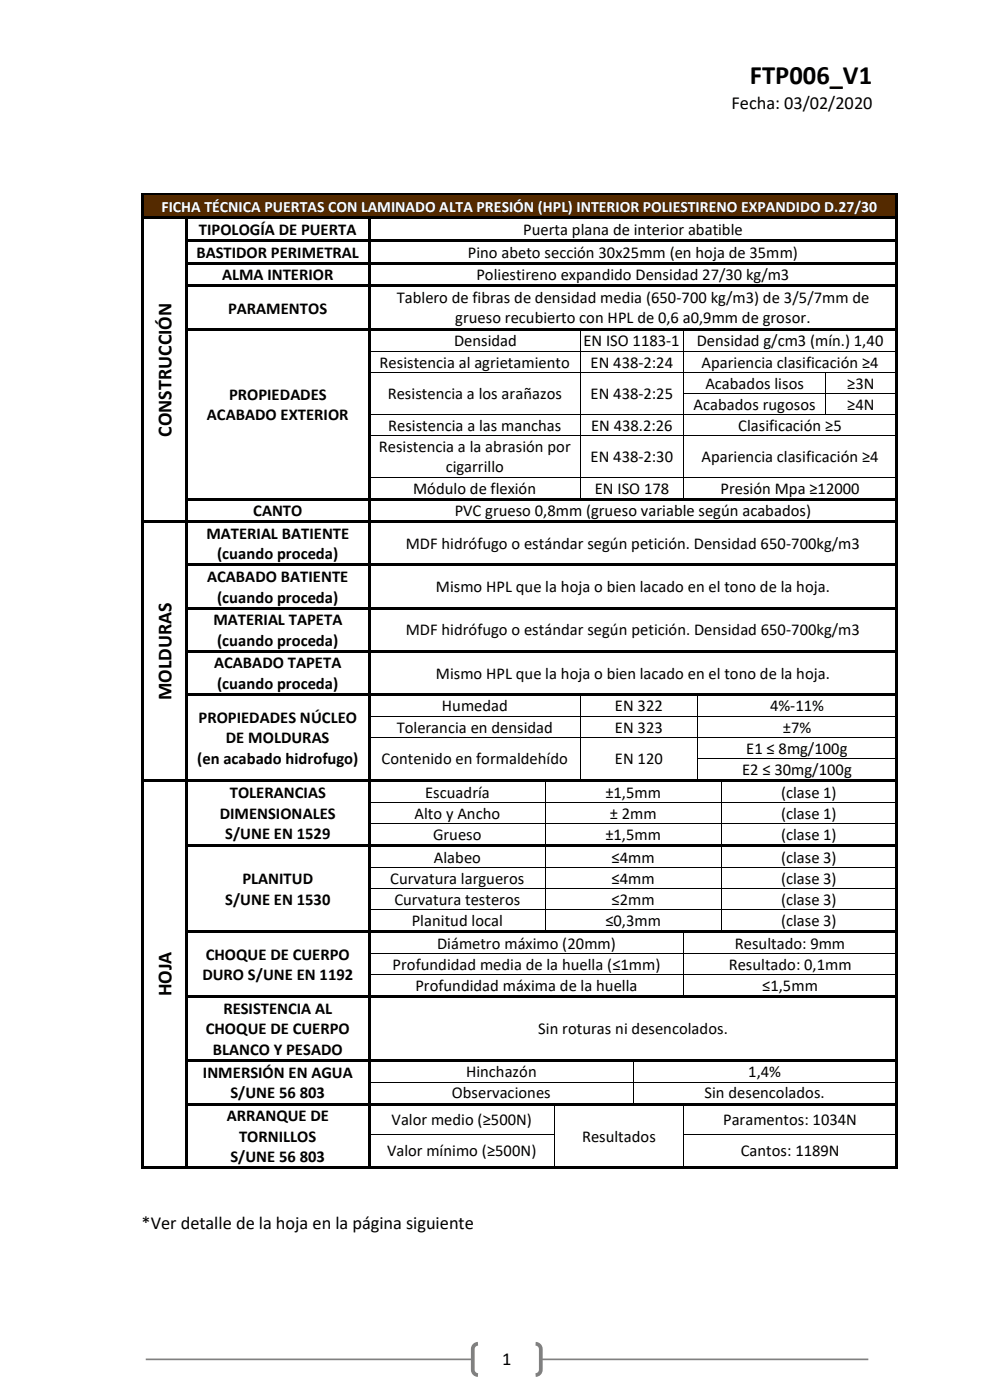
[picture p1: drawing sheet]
<svg xmlns="http://www.w3.org/2000/svg" width="210mm" height="297mm" viewBox="0 0 210 297" stroke-linecap="round" stroke-linejoin="round" font-family="sans-serif">
<path d="M30.9 288.4h153.3" fill="none" stroke="#808080" stroke-width=".35"/>
<path d="M100.7 285.3l.7-.2h12.2a1.1 1.1 0 0 1 1.1 1.1v4.4a1.1 1.1 0 0 1-1.1 1.1h-12.2a1.1 1.1 0 0 1-1.1-1.1v-4.4l.1-.4z" fill-rule="evenodd" fill="#fff"/>
<path d="M101.4 285.1a1.1 1.1 0 0 0-1.1 1.1v4.4a1.1 1.1 0 0 0 1.1 1.1M113.6 285.1a1.1 1.1 0 0 1 1.1 1.1v4.4a1.1 1.1 0 0 1-1.1 1.1" fill="none" stroke="#808080" stroke-width=".79" stroke-linecap="butt"/>
<g fill="#542a00">
<path d="M30.5 41.5h159.5v4.4h-159.5z" fill-rule="evenodd"/>
<path d="M32.2 41.7h156.1v4.1h-156.1z" fill-rule="evenodd"/>
</g>
<g fill="#000">
<path d="M30 41h.5v.5h-.5z" fill-rule="evenodd"/>
<path d="M30 41h.5v.5h-.5z" fill-rule="evenodd"/>
<path d="M30 41.5h.5v4.4h-.5z" fill-rule="evenodd"/>
<path d="M30 45.9h.5v.6h-.5z" fill-rule="evenodd"/>
<path d="M30 46.5h.5v4.3h-.5z" fill-rule="evenodd"/>
<path d="M30 50.8h.5v.5h-.5z" fill-rule="evenodd"/>
<path d="M30 51.3h.5v4.3h-.5z" fill-rule="evenodd"/>
<path d="M30 55.6h.5v.5h-.5z" fill-rule="evenodd"/>
<path d="M30.5 41h159.5v.5h-159.5z" fill-rule="evenodd"/>
<path d="M30.5 45.9h8.8v.5h-8.8z" fill-rule="evenodd"/>
<path d="M39.3 46.4l.5 .1z" fill-rule="evenodd"/>
<path d="M39.3 45.9h.5v.5h-.5z" fill-rule="evenodd"/>
<path d="M39.3 46.5h.5v4.3h-.5z" fill-rule="evenodd"/>
<path d="M39.3 50.8h.5v.5h-.5z" fill-rule="evenodd"/>
<path d="M39.3 51.3h.5v4.3h-.5z" fill-rule="evenodd"/>
<path d="M39.3 55.6h.5v.5h-.5z" fill-rule="evenodd"/>
<path d="M39.8 45.9h38.4v.5h-38.4z" fill-rule="evenodd"/>
<path d="M39.8 50.8h38.4v.5h-38.4z" fill-rule="evenodd"/>
<path d="M39.8 55.6h38.4v.5h-38.4z" fill-rule="evenodd"/>
<path d="M78.2 46.4l.5 .1z" fill-rule="evenodd"/>
<path d="M78.2 45.9h.5v.5h-.5z" fill-rule="evenodd"/>
<path d="M78.2 46.5h.5v4.3h-.5z" fill-rule="evenodd"/>
<path d="M78.2 50.8h.5v.5h-.5z" fill-rule="evenodd"/>
<path d="M78.2 51.3h.5v4.3h-.5z" fill-rule="evenodd"/>
<path d="M78.2 55.6h.5v.5h-.5z" fill-rule="evenodd"/>
<path d="M78.7 45.9h111.3v.5h-111.3z" fill-rule="evenodd"/>
<path d="M78.7 50.8h111.3v.5h-111.3z" fill-rule="evenodd"/>
<path d="M78.7 55.6h111.3v.5h-111.3z" fill-rule="evenodd"/>
<path d="M190 41h.5v.5h-.5z" fill-rule="evenodd"/>
<path d="M190 41h.5v.5h-.5z" fill-rule="evenodd"/>
<path d="M190 41.5h.5v4.4h-.5z" fill-rule="evenodd"/>
<path d="M190 45.9h.5v.6h-.5z" fill-rule="evenodd"/>
<path d="M190 46.5h.5v4.3h-.5z" fill-rule="evenodd"/>
<path d="M190 50.8h.5v.5h-.5z" fill-rule="evenodd"/>
<path d="M190 51.3h.5v4.3h-.5z" fill-rule="evenodd"/>
<path d="M190 55.6h.5v.5h-.5z" fill-rule="evenodd"/>
<path d="M30 56.1h.5v4.3h-.5z" fill-rule="evenodd"/>
<path d="M30 60.4h.5v.6h-.5z" fill-rule="evenodd"/>
<path d="M30 61h.5v8.6h-.5z" fill-rule="evenodd"/>
<path d="M30 69.6h.5v.5h-.5z" fill-rule="evenodd"/>
<path d="M30 70.1h.5v4.3h-.5z" fill-rule="evenodd"/>
<path d="M30 74.4h.5v.2h-.5z" fill-rule="evenodd"/>
<path d="M30 74.6h.5v4.3h-.5z" fill-rule="evenodd"/>
<path d="M30 78.9h.5v.2h-.5z" fill-rule="evenodd"/>
<path d="M39.3 56.1h.5v4.3h-.5z" fill-rule="evenodd"/>
<path d="M39.3 60.4h.5v.6h-.5z" fill-rule="evenodd"/>
<path d="M39.3 61h.5v8.6h-.5z" fill-rule="evenodd"/>
<path d="M39.3 69.6h.5v.5h-.5z" fill-rule="evenodd"/>
<path d="M39.3 70.1h.5v4.3h-.5z" fill-rule="evenodd"/>
<path d="M39.3 74.4h.5v.2h-.5z" fill-rule="evenodd"/>
<path d="M39.3 74.6h.5v4.3h-.5z" fill-rule="evenodd"/>
<path d="M39.3 78.9h.5v.2h-.5z" fill-rule="evenodd"/>
<path d="M39.8 60.4h38.4v.5h-38.4z" fill-rule="evenodd"/>
<path d="M39.8 69.6h38.4v.5h-38.4z" fill-rule="evenodd"/>
<path d="M78.2 56.1h.5v4.3h-.5z" fill-rule="evenodd"/>
<path d="M78.2 60.4h.5v.6h-.5z" fill-rule="evenodd"/>
<path d="M78.2 61h.5v8.6h-.5z" fill-rule="evenodd"/>
<path d="M78.2 69.6h.5v.5h-.5z" fill-rule="evenodd"/>
<path d="M78.2 70.1h.5v4.3h-.5z" fill-rule="evenodd"/>
<path d="M78.2 74.4h.5v.2h-.5z" fill-rule="evenodd"/>
<path d="M78.2 74.6h.5v4.3h-.5z" fill-rule="evenodd"/>
<path d="M78.2 78.9h.5v.2h-.5z" fill-rule="evenodd"/>
<path d="M78.7 60.4h111.3v.5h-111.3z" fill-rule="evenodd"/>
<path d="M78.7 69.6h44.3v.5h-44.3z" fill-rule="evenodd"/>
<path d="M123 70.1h.2z" fill-rule="evenodd"/>
<path d="M123 69.6h.5v.5h-.5z" fill-rule="evenodd"/>
<path d="M123 74.4h.2v.2h-.2z" fill-rule="evenodd"/>
<path d="M123 78.9h.2v.2h-.2z" fill-rule="evenodd"/>
<path d="M123.5 69.6h21.5v.5h-21.5z" fill-rule="evenodd"/>
<path d="M145 70.1h.1z" fill-rule="evenodd"/>
<path d="M145 69.6h.5v.5h-.5z" fill-rule="evenodd"/>
<path d="M145 74.4h.1v.2h-.1z" fill-rule="evenodd"/>
<path d="M145 78.9h.1v.2h-.1z" fill-rule="evenodd"/>
<path d="M145.5 69.6h44.5v.5h-44.5z" fill-rule="evenodd"/>
<path d="M175.1 78.9h.2v.2h-.2z" fill-rule="evenodd"/>
<path d="M190 56.1h.5v4.3h-.5z" fill-rule="evenodd"/>
<path d="M190 60.4h.5v.6h-.5z" fill-rule="evenodd"/>
<path d="M190 61h.5v8.6h-.5z" fill-rule="evenodd"/>
<path d="M190 69.6h.5v.5h-.5z" fill-rule="evenodd"/>
<path d="M190 70.1h.5v4.3h-.5z" fill-rule="evenodd"/>
<path d="M190 74.4h.5v.2h-.5z" fill-rule="evenodd"/>
<path d="M190 74.6h.5v4.3h-.5z" fill-rule="evenodd"/>
<path d="M190 78.9h.5v.2h-.5z" fill-rule="evenodd"/>
<path d="M30 79.1h.5v4.3h-.5z" fill-rule="evenodd"/>
<path d="M30 83.4h.5v.1h-.5z" fill-rule="evenodd"/>
<path d="M30 83.5h.5v4.3h-.5z" fill-rule="evenodd"/>
<path d="M30 87.8h.5v.2h-.5z" fill-rule="evenodd"/>
<path d="M30 88h.5v4.3h-.5z" fill-rule="evenodd"/>
<path d="M30 92.3h.5v.2h-.5z" fill-rule="evenodd"/>
<path d="M39.3 79.1h.5v4.3h-.5z" fill-rule="evenodd"/>
<path d="M39.3 83.4h.5v.1h-.5z" fill-rule="evenodd"/>
<path d="M39.3 83.5h.5v4.3h-.5z" fill-rule="evenodd"/>
<path d="M39.3 87.8h.5v.2h-.5z" fill-rule="evenodd"/>
<path d="M39.3 88h.5v4.3h-.5z" fill-rule="evenodd"/>
<path d="M39.3 92.3h.5v.2h-.5z" fill-rule="evenodd"/>
<path d="M78.2 79.1h.5v4.3h-.5z" fill-rule="evenodd"/>
<path d="M78.2 83.4h.5v.1h-.5z" fill-rule="evenodd"/>
<path d="M78.2 83.5h.5v4.3h-.5z" fill-rule="evenodd"/>
<path d="M78.2 87.8h.5v.2h-.5z" fill-rule="evenodd"/>
<path d="M78.2 88h.5v4.3h-.5z" fill-rule="evenodd"/>
<path d="M78.2 92.3h.5v.2h-.5z" fill-rule="evenodd"/>
<path d="M123 83.4h.2v.1h-.2z" fill-rule="evenodd"/>
<path d="M123 87.8h.2v.2h-.2z" fill-rule="evenodd"/>
<path d="M123 92.3h.2v.2h-.2z" fill-rule="evenodd"/>
<path d="M145 83.4h.1v.1h-.1z" fill-rule="evenodd"/>
<path d="M145 87.8h.1v.2h-.1z" fill-rule="evenodd"/>
<path d="M145 92.3h.1v.2h-.1z" fill-rule="evenodd"/>
<path d="M175.1 83.4h.2v.1h-.2z" fill-rule="evenodd"/>
<path d="M175.1 87.8h.2v.2h-.2z" fill-rule="evenodd"/>
<path d="M190 79.1h.5v4.3h-.5z" fill-rule="evenodd"/>
<path d="M190 83.4h.5v.1h-.5z" fill-rule="evenodd"/>
<path d="M190 83.5h.5v4.3h-.5z" fill-rule="evenodd"/>
<path d="M190 87.8h.5v.2h-.5z" fill-rule="evenodd"/>
<path d="M190 88h.5v4.3h-.5z" fill-rule="evenodd"/>
<path d="M190 92.3h.5v.2h-.5z" fill-rule="evenodd"/>
<path d="M30 92.5h.5v8.7h-.5z" fill-rule="evenodd"/>
<path d="M30 101.2h.5v.1h-.5z" fill-rule="evenodd"/>
<path d="M30 101.3h.5v4.3h-.5z" fill-rule="evenodd"/>
<path d="M30 105.6h.5v.6h-.5z" fill-rule="evenodd"/>
<path d="M30 106.2h.5v4.3h-.5z" fill-rule="evenodd"/>
<path d="M30 110.5h.5v.5h-.5z" fill-rule="evenodd"/>
<path d="M30 111h.5v8.6h-.5z" fill-rule="evenodd"/>
<path d="M30.5 110.5h8.8v.5h-8.8z" fill-rule="evenodd"/>
<path d="M39.3 92.5h.5v8.7h-.5z" fill-rule="evenodd"/>
<path d="M39.3 101.2h.5v.1h-.5z" fill-rule="evenodd"/>
<path d="M39.3 101.3h.5v4.3h-.5z" fill-rule="evenodd"/>
<path d="M39.3 105.6h.5v.6h-.5z" fill-rule="evenodd"/>
<path d="M39.3 106.2h.5v4.3h-.5z" fill-rule="evenodd"/>
<path d="M39.3 110.5h.5v.5h-.5z" fill-rule="evenodd"/>
<path d="M39.3 111h.5v8.6h-.5z" fill-rule="evenodd"/>
<path d="M39.8 105.6h38.4v.5h-38.4z" fill-rule="evenodd"/>
<path d="M39.8 110.5h38.4v.5h-38.4z" fill-rule="evenodd"/>
<path d="M78.2 92.5h.5v8.7h-.5z" fill-rule="evenodd"/>
<path d="M78.2 101.2h.5v.1h-.5z" fill-rule="evenodd"/>
<path d="M78.2 101.3h.5v4.3h-.5z" fill-rule="evenodd"/>
<path d="M78.2 105.6h.5v.6h-.5z" fill-rule="evenodd"/>
<path d="M78.2 106.2h.5v4.3h-.5z" fill-rule="evenodd"/>
<path d="M78.2 110.5h.5v.5h-.5z" fill-rule="evenodd"/>
<path d="M78.2 111h.5v8.6h-.5z" fill-rule="evenodd"/>
<path d="M78.7 105.6h44.3v.5h-44.3z" fill-rule="evenodd"/>
<path d="M78.7 110.5h111.3v.5h-111.3z" fill-rule="evenodd"/>
<path d="M123 101.2h.2v.1h-.2z" fill-rule="evenodd"/>
<path d="M123 105.6h.5v.5h-.5z" fill-rule="evenodd"/>
<path d="M123.5 105.6h21.5v.5h-21.5z" fill-rule="evenodd"/>
<path d="M145 101.2h.1v.1h-.1z" fill-rule="evenodd"/>
<path d="M145 105.6h.5v.5h-.5z" fill-rule="evenodd"/>
<path d="M145.5 105.6h44.5v.5h-44.5z" fill-rule="evenodd"/>
<path d="M190 92.5h.5v8.7h-.5z" fill-rule="evenodd"/>
<path d="M190 101.2h.5v.1h-.5z" fill-rule="evenodd"/>
<path d="M190 101.3h.5v4.3h-.5z" fill-rule="evenodd"/>
<path d="M190 105.6h.5v.6h-.5z" fill-rule="evenodd"/>
<path d="M190 106.2h.5v4.3h-.5z" fill-rule="evenodd"/>
<path d="M190 110.5h.5v.5h-.5z" fill-rule="evenodd"/>
<path d="M190 111h.5v8.6h-.5z" fill-rule="evenodd"/>
<path d="M30 119.6h.5v.6h-.5z" fill-rule="evenodd"/>
<path d="M30 120.2h.5v8.6h-.5z" fill-rule="evenodd"/>
<path d="M30 128.8h.5v.5h-.5z" fill-rule="evenodd"/>
<path d="M30 129.3h.5v8.6h-.5z" fill-rule="evenodd"/>
<path d="M30 137.9h.5v.5h-.5z" fill-rule="evenodd"/>
<path d="M39.3 119.6h.5v.6h-.5z" fill-rule="evenodd"/>
<path d="M39.3 120.2h.5v8.6h-.5z" fill-rule="evenodd"/>
<path d="M39.3 128.8h.5v.5h-.5z" fill-rule="evenodd"/>
<path d="M39.3 129.3h.5v8.6h-.5z" fill-rule="evenodd"/>
<path d="M39.3 137.9h.5v.5h-.5z" fill-rule="evenodd"/>
<path d="M39.8 119.6h38.4v.5h-38.4z" fill-rule="evenodd"/>
<path d="M39.8 128.8h38.4v.5h-38.4z" fill-rule="evenodd"/>
<path d="M39.8 137.9h38.4v.5h-38.4z" fill-rule="evenodd"/>
<path d="M78.2 119.6h.5v.6h-.5z" fill-rule="evenodd"/>
<path d="M78.2 120.2h.5v8.6h-.5z" fill-rule="evenodd"/>
<path d="M78.2 128.8h.5v.5h-.5z" fill-rule="evenodd"/>
<path d="M78.2 129.3h.5v8.6h-.5z" fill-rule="evenodd"/>
<path d="M78.2 137.9h.5v.5h-.5z" fill-rule="evenodd"/>
<path d="M78.7 119.6h111.3v.5h-111.3z" fill-rule="evenodd"/>
<path d="M78.7 128.8h111.3v.5h-111.3z" fill-rule="evenodd"/>
<path d="M78.7 137.9h111.3v.5h-111.3z" fill-rule="evenodd"/>
<path d="M190 119.6h.5v.6h-.5z" fill-rule="evenodd"/>
<path d="M190 120.2h.5v8.6h-.5z" fill-rule="evenodd"/>
<path d="M190 128.8h.5v.5h-.5z" fill-rule="evenodd"/>
<path d="M190 129.3h.5v8.6h-.5z" fill-rule="evenodd"/>
<path d="M190 137.9h.5v.5h-.5z" fill-rule="evenodd"/>
<path d="M30 138.4h.5v8.6h-.5z" fill-rule="evenodd"/>
<path d="M30 147h.5v.6h-.5z" fill-rule="evenodd"/>
<path d="M30 147.6h.5v4.3h-.5z" fill-rule="evenodd"/>
<path d="M30 151.9h.5v.1h-.5z" fill-rule="evenodd"/>
<path d="M30 152h.5v4.4h-.5z" fill-rule="evenodd"/>
<path d="M30 156.4h.5v.1h-.5z" fill-rule="evenodd"/>
<path d="M39.3 138.4h.5v8.6h-.5z" fill-rule="evenodd"/>
<path d="M39.3 147h.5v.6h-.5z" fill-rule="evenodd"/>
<path d="M39.3 147.6h.5v4.3h-.5z" fill-rule="evenodd"/>
<path d="M39.3 151.9h.5v.1h-.5z" fill-rule="evenodd"/>
<path d="M39.3 152h.5v4.4h-.5z" fill-rule="evenodd"/>
<path d="M39.3 156.4h.5v.1h-.5z" fill-rule="evenodd"/>
<path d="M39.8 147h38.4v.5h-38.4z" fill-rule="evenodd"/>
<path d="M78.2 138.4h.5v8.6h-.5z" fill-rule="evenodd"/>
<path d="M78.2 147h.5v.6h-.5z" fill-rule="evenodd"/>
<path d="M78.2 147.6h.5v4.3h-.5z" fill-rule="evenodd"/>
<path d="M78.2 151.9h.5v.1h-.5z" fill-rule="evenodd"/>
<path d="M78.2 152h.5v4.4h-.5z" fill-rule="evenodd"/>
<path d="M78.2 156.4h.5v.1h-.5z" fill-rule="evenodd"/>
<path d="M78.7 147h44.3v.5h-44.3z" fill-rule="evenodd"/>
<path d="M123 147.5l.2 .1z" fill-rule="evenodd"/>
<path d="M123 147h.5v.5h-.5z" fill-rule="evenodd"/>
<path d="M123 151.9h.2v.1h-.2z" fill-rule="evenodd"/>
<path d="M123 156.4h.2v.1h-.2z" fill-rule="evenodd"/>
<path d="M123.5 147h24.4v.5h-24.4z" fill-rule="evenodd"/>
<path d="M147.9 147.5l.2 .1z" fill-rule="evenodd"/>
<path d="M147.9 147h.5v.5h-.5z" fill-rule="evenodd"/>
<path d="M147.9 151.9h.2v.1h-.2z" fill-rule="evenodd"/>
<path d="M147.9 156.4h.2v.1h-.2z" fill-rule="evenodd"/>
<path d="M148.4 147h41.6v.5h-41.6z" fill-rule="evenodd"/>
<path d="M190 138.4h.5v8.6h-.5z" fill-rule="evenodd"/>
<path d="M190 147h.5v.6h-.5z" fill-rule="evenodd"/>
<path d="M190 147.6h.5v4.3h-.5z" fill-rule="evenodd"/>
<path d="M190 151.9h.5v.1h-.5z" fill-rule="evenodd"/>
<path d="M190 152h.5v4.4h-.5z" fill-rule="evenodd"/>
<path d="M190 156.4h.5v.1h-.5z" fill-rule="evenodd"/>
<path d="M30 156.5h.5v4.3h-.5z" fill-rule="evenodd"/>
<path d="M30 160.8h.5v.2h-.5z" fill-rule="evenodd"/>
<path d="M30 161h.5v4.3h-.5z" fill-rule="evenodd"/>
<path d="M30 165.3h.5v.6h-.5z" fill-rule="evenodd"/>
<path d="M30 165.9h.5v4.3h-.5z" fill-rule="evenodd"/>
<path d="M30 170.2h.5v.1h-.5z" fill-rule="evenodd"/>
<path d="M30 170.3h.5v4.3h-.5z" fill-rule="evenodd"/>
<path d="M30 174.6h.5v.2h-.5z" fill-rule="evenodd"/>
<path d="M30 174.8h.5v4.3h-.5z" fill-rule="evenodd"/>
<path d="M30 179.1h.5v.6h-.5z" fill-rule="evenodd"/>
<path d="M30.5 165.3h8.8v.5h-8.8z" fill-rule="evenodd"/>
<path d="M39.3 156.5h.5v4.3h-.5z" fill-rule="evenodd"/>
<path d="M39.3 160.8h.5v.2h-.5z" fill-rule="evenodd"/>
<path d="M39.3 161h.5v4.3h-.5z" fill-rule="evenodd"/>
<path d="M39.3 165.3h.5v.6h-.5z" fill-rule="evenodd"/>
<path d="M39.3 165.9h.5v4.3h-.5z" fill-rule="evenodd"/>
<path d="M39.3 170.2h.5v.1h-.5z" fill-rule="evenodd"/>
<path d="M39.3 170.3h.5v4.3h-.5z" fill-rule="evenodd"/>
<path d="M39.3 174.6h.5v.2h-.5z" fill-rule="evenodd"/>
<path d="M39.3 174.8h.5v4.3h-.5z" fill-rule="evenodd"/>
<path d="M39.3 179.1h.5v.6h-.5z" fill-rule="evenodd"/>
<path d="M39.8 165.3h38.4v.5h-38.4z" fill-rule="evenodd"/>
<path d="M39.8 179.1h38.4v.5h-38.4z" fill-rule="evenodd"/>
<path d="M78.2 156.5h.5v4.3h-.5z" fill-rule="evenodd"/>
<path d="M78.2 160.8h.5v.2h-.5z" fill-rule="evenodd"/>
<path d="M78.2 161h.5v4.3h-.5z" fill-rule="evenodd"/>
<path d="M78.2 165.3h.5v.6h-.5z" fill-rule="evenodd"/>
<path d="M78.2 165.9h.5v4.3h-.5z" fill-rule="evenodd"/>
<path d="M78.2 170.2h.5v.1h-.5z" fill-rule="evenodd"/>
<path d="M78.2 170.3h.5v4.3h-.5z" fill-rule="evenodd"/>
<path d="M78.2 174.6h.5v.2h-.5z" fill-rule="evenodd"/>
<path d="M78.2 174.8h.5v4.3h-.5z" fill-rule="evenodd"/>
<path d="M78.2 179.1h.5v.6h-.5z" fill-rule="evenodd"/>
<path d="M78.7 165.3h36.9v.5h-36.9z" fill-rule="evenodd"/>
<path d="M78.7 179.1h36.9v.5h-36.9z" fill-rule="evenodd"/>
<path d="M115.6 165.8l.2 .1z" fill-rule="evenodd"/>
<path d="M115.6 165.3h.5v.5h-.5z" fill-rule="evenodd"/>
<path d="M115.6 170.2h.2v.1h-.2z" fill-rule="evenodd"/>
<path d="M115.6 174.6h.2v.2h-.2z" fill-rule="evenodd"/>
<path d="M115.6 179.6l.2 .1z" fill-rule="evenodd"/>
<path d="M115.6 179.1h.5v.5h-.5z" fill-rule="evenodd"/>
<path d="M116.1 165.3h6.9v.5h-6.9z" fill-rule="evenodd"/>
<path d="M116.1 179.1h36.8v.5h-36.8z" fill-rule="evenodd"/>
<path d="M123 160.8h.2v.2h-.2z" fill-rule="evenodd"/>
<path d="M123 165.3h.5v.5h-.5z" fill-rule="evenodd"/>
<path d="M123.5 165.3h24.4v.5h-24.4z" fill-rule="evenodd"/>
<path d="M147.9 160.8h.2v.2h-.2z" fill-rule="evenodd"/>
<path d="M147.9 165.3h.5v.5h-.5z" fill-rule="evenodd"/>
<path d="M148.4 165.3h4.5v.5h-4.5z" fill-rule="evenodd"/>
<path d="M152.9 165.8l.2 .1z" fill-rule="evenodd"/>
<path d="M152.9 165.3h.5v.5h-.5z" fill-rule="evenodd"/>
<path d="M152.9 170.2h.2v.1h-.2z" fill-rule="evenodd"/>
<path d="M152.9 174.6h.2v.2h-.2z" fill-rule="evenodd"/>
<path d="M152.9 179.6l.2 .1z" fill-rule="evenodd"/>
<path d="M152.9 179.1h.5v.5h-.5z" fill-rule="evenodd"/>
<path d="M153.4 165.3h36.6v.5h-36.6z" fill-rule="evenodd"/>
<path d="M153.4 179.1h36.6v.5h-36.6z" fill-rule="evenodd"/>
<path d="M190 156.5h.5v4.3h-.5z" fill-rule="evenodd"/>
<path d="M190 160.8h.5v.2h-.5z" fill-rule="evenodd"/>
<path d="M190 161h.5v4.3h-.5z" fill-rule="evenodd"/>
<path d="M190 165.3h.5v.6h-.5z" fill-rule="evenodd"/>
<path d="M190 165.9h.5v4.3h-.5z" fill-rule="evenodd"/>
<path d="M190 170.2h.5v.1h-.5z" fill-rule="evenodd"/>
<path d="M190 170.3h.5v4.3h-.5z" fill-rule="evenodd"/>
<path d="M190 174.6h.5v.2h-.5z" fill-rule="evenodd"/>
<path d="M190 174.8h.5v4.3h-.5z" fill-rule="evenodd"/>
<path d="M190 179.1h.5v.6h-.5z" fill-rule="evenodd"/>
<path d="M30 179.7h.5v4.3h-.5z" fill-rule="evenodd"/>
<path d="M30 184h.5v.1h-.5z" fill-rule="evenodd"/>
<path d="M30 184.1h.5v4.4h-.5z" fill-rule="evenodd"/>
<path d="M30 188.5h.5v.1h-.5z" fill-rule="evenodd"/>
<path d="M30 188.6h.5v4.3h-.5z" fill-rule="evenodd"/>
<path d="M30 192.9h.5v.2h-.5z" fill-rule="evenodd"/>
<path d="M30 193.1h.5v4.3h-.5z" fill-rule="evenodd"/>
<path d="M30 197.4h.5v.6h-.5z" fill-rule="evenodd"/>
<path d="M39.3 179.7h.5v4.3h-.5z" fill-rule="evenodd"/>
<path d="M39.3 184h.5v.1h-.5z" fill-rule="evenodd"/>
<path d="M39.3 184.1h.5v4.4h-.5z" fill-rule="evenodd"/>
<path d="M39.3 188.5h.5v.1h-.5z" fill-rule="evenodd"/>
<path d="M39.3 188.6h.5v4.3h-.5z" fill-rule="evenodd"/>
<path d="M39.3 192.9h.5v.2h-.5z" fill-rule="evenodd"/>
<path d="M39.3 193.1h.5v4.3h-.5z" fill-rule="evenodd"/>
<path d="M39.3 197.4h.5v.6h-.5z" fill-rule="evenodd"/>
<path d="M39.8 197.4h38.4v.5h-38.4z" fill-rule="evenodd"/>
<path d="M78.2 179.7h.5v4.3h-.5z" fill-rule="evenodd"/>
<path d="M78.2 184h.5v.1h-.5z" fill-rule="evenodd"/>
<path d="M78.2 184.1h.5v4.4h-.5z" fill-rule="evenodd"/>
<path d="M78.2 188.5h.5v.1h-.5z" fill-rule="evenodd"/>
<path d="M78.2 188.6h.5v4.3h-.5z" fill-rule="evenodd"/>
<path d="M78.2 192.9h.5v.2h-.5z" fill-rule="evenodd"/>
<path d="M78.2 193.1h.5v4.3h-.5z" fill-rule="evenodd"/>
<path d="M78.2 197.4h.5v.6h-.5z" fill-rule="evenodd"/>
<path d="M78.7 197.4h36.9v.5h-36.9z" fill-rule="evenodd"/>
<path d="M115.6 184h.2v.1h-.2z" fill-rule="evenodd"/>
<path d="M115.6 188.5h.2v.1h-.2z" fill-rule="evenodd"/>
<path d="M115.6 192.9h.2v.2h-.2z" fill-rule="evenodd"/>
<path d="M115.6 197.4h.5v.5h-.5z" fill-rule="evenodd"/>
<path d="M116.1 197.4h28.9v.5h-28.9z" fill-rule="evenodd"/>
<path d="M145 197.4h.5v.5h-.5z" fill-rule="evenodd"/>
<path d="M145.5 197.4h7.4v.5h-7.4z" fill-rule="evenodd"/>
<path d="M152.9 184h.2v.1h-.2z" fill-rule="evenodd"/>
<path d="M152.9 188.5h.2v.1h-.2z" fill-rule="evenodd"/>
<path d="M152.9 192.9h.2v.2h-.2z" fill-rule="evenodd"/>
<path d="M152.9 197.4h.5v.5h-.5z" fill-rule="evenodd"/>
<path d="M153.4 197.4h36.6v.5h-36.6z" fill-rule="evenodd"/>
<path d="M190 179.7h.5v4.3h-.5z" fill-rule="evenodd"/>
<path d="M190 184h.5v.1h-.5z" fill-rule="evenodd"/>
<path d="M190 184.1h.5v4.4h-.5z" fill-rule="evenodd"/>
<path d="M190 188.5h.5v.1h-.5z" fill-rule="evenodd"/>
<path d="M190 188.6h.5v4.3h-.5z" fill-rule="evenodd"/>
<path d="M190 192.9h.5v.2h-.5z" fill-rule="evenodd"/>
<path d="M190 193.1h.5v4.3h-.5z" fill-rule="evenodd"/>
<path d="M190 197.4h.5v.6h-.5z" fill-rule="evenodd"/>
<path d="M30 198h.5v4.3h-.5z" fill-rule="evenodd"/>
<path d="M30 202.3h.5v.1h-.5z" fill-rule="evenodd"/>
<path d="M30 202.4h.5v4.3h-.5z" fill-rule="evenodd"/>
<path d="M30 206.7h.5v.2h-.5z" fill-rule="evenodd"/>
<path d="M30 206.9h.5v4.3h-.5z" fill-rule="evenodd"/>
<path d="M30 211.2h.5v.6h-.5z" fill-rule="evenodd"/>
<path d="M39.3 198h.5v4.3h-.5z" fill-rule="evenodd"/>
<path d="M39.3 202.3h.5v.1h-.5z" fill-rule="evenodd"/>
<path d="M39.3 202.4h.5v4.3h-.5z" fill-rule="evenodd"/>
<path d="M39.3 206.7h.5v.2h-.5z" fill-rule="evenodd"/>
<path d="M39.3 206.9h.5v4.3h-.5z" fill-rule="evenodd"/>
<path d="M39.3 211.2h.5v.6h-.5z" fill-rule="evenodd"/>
<path d="M39.8 211.2h38.4v.5h-38.4z" fill-rule="evenodd"/>
<path d="M78.2 198h.5v4.3h-.5z" fill-rule="evenodd"/>
<path d="M78.2 202.3h.5v.1h-.5z" fill-rule="evenodd"/>
<path d="M78.2 202.4h.5v4.3h-.5z" fill-rule="evenodd"/>
<path d="M78.2 206.7h.5v.2h-.5z" fill-rule="evenodd"/>
<path d="M78.2 206.9h.5v4.3h-.5z" fill-rule="evenodd"/>
<path d="M78.2 211.2h.5v.6h-.5z" fill-rule="evenodd"/>
<path d="M78.7 211.2h66.3v.5h-66.3z" fill-rule="evenodd"/>
<path d="M145 202.3l.1 .1z" fill-rule="evenodd"/>
<path d="M145 206.7l.1 .2z" fill-rule="evenodd"/>
<path d="M145 211.2h.5v.5h-.5z" fill-rule="evenodd"/>
<path d="M145.5 211.2h44.5v.5h-44.5z" fill-rule="evenodd"/>
<path d="M190 198h.5v4.3h-.5z" fill-rule="evenodd"/>
<path d="M190 202.3h.5v.1h-.5z" fill-rule="evenodd"/>
<path d="M190 202.4h.5v4.3h-.5z" fill-rule="evenodd"/>
<path d="M190 206.7h.5v.2h-.5z" fill-rule="evenodd"/>
<path d="M190 206.9h.5v4.3h-.5z" fill-rule="evenodd"/>
<path d="M190 211.2h.5v.6h-.5z" fill-rule="evenodd"/>
<path d="M30 211.8h.5v12.8h-.5z" fill-rule="evenodd"/>
<path d="M30 224.6h.5v.6h-.5z" fill-rule="evenodd"/>
<path d="M30 225.2h.5v4.3h-.5z" fill-rule="evenodd"/>
<path d="M30 229.5h.5v.1h-.5z" fill-rule="evenodd"/>
<path d="M30 229.6h.5v4.4h-.5z" fill-rule="evenodd"/>
<path d="M30 234h.5v.5h-.5z" fill-rule="evenodd"/>
<path d="M39.3 211.8h.5v12.8h-.5z" fill-rule="evenodd"/>
<path d="M39.3 224.6h.5v.6h-.5z" fill-rule="evenodd"/>
<path d="M39.3 225.2h.5v4.3h-.5z" fill-rule="evenodd"/>
<path d="M39.3 229.5h.5v.1h-.5z" fill-rule="evenodd"/>
<path d="M39.3 229.6h.5v4.4h-.5z" fill-rule="evenodd"/>
<path d="M39.3 234h.5v.5h-.5z" fill-rule="evenodd"/>
<path d="M39.8 224.6h38.4v.6h-38.4z" fill-rule="evenodd"/>
<path d="M39.8 234h38.4v.5h-38.4z" fill-rule="evenodd"/>
<path d="M78.2 211.8h.5v12.8h-.5z" fill-rule="evenodd"/>
<path d="M78.2 224.6h.5v.6h-.5z" fill-rule="evenodd"/>
<path d="M78.2 225.2h.5v4.3h-.5z" fill-rule="evenodd"/>
<path d="M78.2 229.5h.5v.1h-.5z" fill-rule="evenodd"/>
<path d="M78.2 229.6h.5v4.4h-.5z" fill-rule="evenodd"/>
<path d="M78.2 234h.5v.5h-.5z" fill-rule="evenodd"/>
<path d="M78.7 224.6h55.6v.6h-55.6z" fill-rule="evenodd"/>
<path d="M78.7 234h38.8v.5h-38.8z" fill-rule="evenodd"/>
<path d="M117.5 234.5h.2z" fill-rule="evenodd"/>
<path d="M117.5 234h.5v.5h-.5z" fill-rule="evenodd"/>
<path d="M118 234h16.3v.5h-16.3z" fill-rule="evenodd"/>
<path d="M134.3 225.2h.1z" fill-rule="evenodd"/>
<path d="M134.3 224.6h.5v.6h-.5z" fill-rule="evenodd"/>
<path d="M134.3 229.5h.1v.1h-.1z" fill-rule="evenodd"/>
<path d="M134.3 234h.5v.5h-.5z" fill-rule="evenodd"/>
<path d="M134.8 224.6h55.2v.6h-55.2z" fill-rule="evenodd"/>
<path d="M134.8 234h10.2v.5h-10.2z" fill-rule="evenodd"/>
<path d="M145 234.5h.1z" fill-rule="evenodd"/>
<path d="M145 234h.5v.5h-.5z" fill-rule="evenodd"/>
<path d="M145.5 234h44.5v.5h-44.5z" fill-rule="evenodd"/>
<path d="M190 211.8h.5v12.8h-.5z" fill-rule="evenodd"/>
<path d="M190 224.6h.5v.6h-.5z" fill-rule="evenodd"/>
<path d="M190 225.2h.5v4.3h-.5z" fill-rule="evenodd"/>
<path d="M190 229.5h.5v.1h-.5z" fill-rule="evenodd"/>
<path d="M190 229.6h.5v4.4h-.5z" fill-rule="evenodd"/>
<path d="M190 234h.5v.5h-.5z" fill-rule="evenodd"/>
<path d="M30 234.5h.5v6h-.5z" fill-rule="evenodd"/>
<path d="M30 240.5h.5v.2h-.5z" fill-rule="evenodd"/>
<path d="M30 240.7h.5v6.8h-.5z" fill-rule="evenodd"/>
<path d="M30 247.5h.5v.5h-.5z" fill-rule="evenodd"/>
<path d="M30 247.5h.5v.5h-.5z" fill-rule="evenodd"/>
<path d="M30.5 247.5h8.8v.5h-8.8z" fill-rule="evenodd"/>
<path d="M39.3 234.5h.5v6h-.5z" fill-rule="evenodd"/>
<path d="M39.3 240.5h.5v.2h-.5z" fill-rule="evenodd"/>
<path d="M39.3 240.7h.5v6.8h-.5z" fill-rule="evenodd"/>
<path d="M39.3 247.5h.5v.5h-.5z" fill-rule="evenodd"/>
<path d="M39.8 247.5h38.4v.5h-38.4z" fill-rule="evenodd"/>
<path d="M78.2 234.5h.5v6h-.5z" fill-rule="evenodd"/>
<path d="M78.2 240.5h.5v.2h-.5z" fill-rule="evenodd"/>
<path d="M78.2 240.7h.5v6.8h-.5z" fill-rule="evenodd"/>
<path d="M78.2 247.5h.5v.5h-.5z" fill-rule="evenodd"/>
<path d="M78.7 247.5h38.8v.5h-38.8z" fill-rule="evenodd"/>
<path d="M117.5 240.5h.2v.2h-.2z" fill-rule="evenodd"/>
<path d="M117.5 247.5h.5v.5h-.5z" fill-rule="evenodd"/>
<path d="M118 247.5h27v.5h-27z" fill-rule="evenodd"/>
<path d="M145 240.5h.1v.2h-.1z" fill-rule="evenodd"/>
<path d="M145 247.5h.5v.5h-.5z" fill-rule="evenodd"/>
<path d="M145.5 247.5h44.5v.5h-44.5z" fill-rule="evenodd"/>
<path d="M190 234.5h.5v6h-.5z" fill-rule="evenodd"/>
<path d="M190 240.5h.5v.2h-.5z" fill-rule="evenodd"/>
<path d="M190 240.7h.5v6.8h-.5z" fill-rule="evenodd"/>
<path d="M190 247.5h.5v.5h-.5z" fill-rule="evenodd"/>
<path d="M190 247.5h.5v.5h-.5z" fill-rule="evenodd"/>
</g>
<path d="M30.5 41.5h159.5" fill="none" stroke="#542a00" stroke-width=".21"/>
<g fill="none" stroke="#000" stroke-width=".21">
<path d="M78.7 74.5h44.3M78.7 79h44.3M123.1 70.1v4.3M123.1 74.6v4.3M123.1 79.1v4.3M123.2 74.5h21.8M123.2 79h21.8M145.1 70.1v4.3M145.1 74.6v4.3M145.1 79.1v4.3M145.1 74.5h44.9M145.1 79h30"/>
<path d="M175.1 79.1v4.3M175.3 79h14.7M78.7 87.9h44.3M78.7 92.4h44.3M123.1 83.5v4.3M123.1 88v4.3M123.1 92.5v8.7M123.2 87.9h21.8M123.2 92.4h21.8M145.1 83.5v4.3M145.1 88v4.3M145.1 92.5v8.7"/>
<path d="M145.1 83.4h30M145.1 87.9h30M145.1 92.4h44.9M175.1 83.5v4.3M175.3 83.4h14.7M175.3 87.9h14.7M78.7 101.2h44.3M123.1 101.3v4.3M123.2 101.2h21.8M145.1 101.3v4.3M145.1 101.2h44.9M78.7 152h44.3"/>
<path d="M78.7 156.4h44.3M123.1 147.6v4.3M123.1 152v4.4M123.1 156.5v4.3M123.2 152h24.7M123.2 156.4h24.7M148 147.6v4.3M148 152v4.4M148 156.5v4.3M148.1 152h41.9M148.1 156.4h41.9M78.7 170.2h36.9"/>
<path d="M78.7 174.7h36.9M115.7 165.9v4.3M115.7 170.3v4.3M115.7 174.8v4.3M115.7 179.7v4.3M115.8 170.2h37.1M115.8 174.7h37.1M123.1 161v4.3M148 161v4.3M148.1 160.9h41.9M153 165.9v4.3M153 170.3v4.3"/>
<path d="M153 174.8v4.3M153 179.7v4.3M153.1 170.2h36.9M153.1 174.7h36.9M78.7 184h36.9M78.7 188.5h36.9M78.7 193h36.9M115.7 184.1v4.4M115.7 188.6v4.3M115.7 193.1v4.3M115.8 184h37.1M115.8 188.5h37.1"/>
<path d="M115.8 193h37.1M145.1 198v4.3M153 184.1v4.4M153 188.6v4.3M153 193.1v4.3M153.1 184h36.9M153.1 188.5h36.9M153.1 193h36.9M78.7 202.3h66.3M78.7 206.8h66.3M145.1 202.4v4.3M145.1 206.9v4.3"/>
<path d="M145.1 202.3h44.9M145.1 206.8h44.9M78.7 229.6h55.6M117.6 234.5v6M134.3 225.2v4.3M134.3 229.6v4.4M134.4 229.6h55.6M145.1 234.5v6M78.7 240.6h38.8M117.6 240.7v6.8M145.1 240.7v6.8M145.1 240.6h44.9"/>
</g>
<text font-size="5.6" x="159.1" y="17.9">FTP006_V1</text>
<g font-size="4.2">
<text x="36.4" y="92.7" transform="rotate(-90 36.4 92.7)">CONSTRUCCIÓN</text>
<text x="36.4" y="148.6" transform="rotate(-90 36.4 148.6)">MOLDURAS</text>
<text x="36.4" y="211.4" transform="rotate(-90 36.4 211.4)">HOJA</text>
</g>
<g font-size="3.9">
<text x="155.2" y="23.1">Fecha: 03/02/2020</text>
<text x="30" y="260.6">*Ver detalle de la hoja en la página siguiente</text>
<text x="106.5" y="289.5">1</text>
</g>
<g font-size="3.5">
<text x="42.2" y="49.8">TIPOLOGÍA DE PUERTA</text>
<text x="111" y="49.8">Puerta plana de interior abatible</text>
<text x="41.7" y="54.7">BASTIDOR PERIMETRAL</text>
<text x="47.1" y="59.5">ALMA INTERIOR</text>
<text x="99.2" y="54.7">Pino abeto sección 30x25mm (en hoja de 35mm)</text>
<text x="101.1" y="59.5">Poliestireno expandido Densidad 27/30 kg/m3</text>
<text x="84.2" y="64.4">Tablero de fibras de densidad media (650-700 kg/m3) de 3/5/7mm de</text>
<text x="48.4" y="66.5">PARAMENTOS</text>
<text x="96.6" y="68.6">grueso recubierto con HPL de 0,6 a0,9mm de grosor.</text>
<text x="80.5" y="78">Resistencia al agrietamiento</text>
<text x="96.3" y="73.5">Densidad</text>
<text x="123.8" y="73.5">EN ISO 1183-1</text>
<text x="125.3" y="78">EN 438-2:24</text>
<text x="147.8" y="73.5">Densidad g/cm3 (mín.) 1,40</text>
<text x="148.8" y="78">Apariencia clasificación ≥4</text>
<text x="149.6" y="82.4">Acabados lisos</text>
<text x="179.7" y="82.4">≥3N</text>
<text x="43.9" y="89.1">ACABADO EXTERIOR</text>
<text x="48.6" y="84.8">PROPIEDADES</text>
<text x="82.3" y="84.7">Resistencia a los arañazos</text>
<text x="125.3" y="84.7">EN 438-2:25</text>
<text x="147.1" y="86.9">Acabados rugosos</text>
<text x="179.7" y="86.9">≥4N</text>
<text x="80.4" y="95.9">Resistencia a la abrasión por</text>
<text x="82.4" y="91.4">Resistencia a las manchas</text>
<text x="125.4" y="91.4">EN 438.2:26</text>
<text x="156.6" y="91.4">Clasificación ≥5</text>
<text x="94.5" y="100.2">cigarrillo</text>
<text x="125.3" y="98.1">EN 438-2:30</text>
<text x="148.8" y="98.1">Apariencia clasificación ≥4</text>
<text x="87.6" y="104.7">Módulo de flexión</text>
<text x="126.2" y="104.7">EN ISO 178</text>
<text x="152.8" y="104.7">Presión Mpa ≥12000</text>
<text x="53.7" y="109.5">CANTO</text>
<text x="96.5" y="109.5">PVC grueso 0,8mm (grueso variable según acabados)</text>
<text x="43.8" y="114.4">MATERIAL BATIENTE</text>
<text x="46.1" y="118.7">(cuando proceda)</text>
<text x="86.1" y="116.5">MDF hidrófugo o estándar según petición. Densidad 650-700kg/m3</text>
<text x="43.9" y="123.5">ACABADO BATIENTE</text>
<text x="92.5" y="125.7">Mismo HPL que la hoja o bien lacado en el tono de la hoja.</text>
<text x="46.1" y="127.8">(cuando proceda)</text>
<text x="45.3" y="132.6">MATERIAL TAPETA</text>
<text x="46.1" y="137">(cuando proceda)</text>
<text x="86.1" y="134.8">MDF hidrófugo o estándar según petición. Densidad 650-700kg/m3</text>
<text x="45.4" y="141.8">ACABADO TAPETA</text>
<text x="92.5" y="144">Mismo HPL que la hoja o bien lacado en el tono de la hoja.</text>
<text x="46.1" y="146.1">(cuando proceda)</text>
<text x="42.1" y="153.3">PROPIEDADES NÚCLEO</text>
<text x="84.2" y="155.4">Tolerancia en densidad</text>
<text x="93.7" y="150.9">Humedad</text>
<text x="130.5" y="150.9">EN 322</text>
<text x="130.5" y="155.4">EN 323</text>
<text x="163.4" y="150.9">4%-11%</text>
<text x="166.1" y="155.4">±7%</text>
<text x="41.8" y="162">(en acabado hidrofugo)</text>
<text x="47.9" y="157.7">DE MOLDURAS</text>
<text x="158.3" y="159.9">E1 ≤ 8mg/100g</text>
<text x="81" y="162.2">Contenido en formaldehído</text>
<text x="130.5" y="162.2">EN 120</text>
<text x="157.4" y="164.4">E2 ≤ 30mg/100g</text>
<text x="46.6" y="173.7">DIMENSIONALES</text>
<text x="48.8" y="169.4">TOLERANCIAS</text>
<text x="87.9" y="173.7">Alto y Ancho</text>
<text x="90.2" y="169.2">Escuadría</text>
<text x="128.4" y="169.2">±1,5mm</text>
<text x="129.4" y="173.7">± 2mm</text>
<text x="165.7" y="169.2">(clase 1)</text>
<text x="165.7" y="173.7">(clase 1)</text>
<text x="47.8" y="178">S/UNE EN 1529</text>
<text x="91.9" y="178.2">Grueso</text>
<text x="128.4" y="178.2">±1,5mm</text>
<text x="165.7" y="178.2">(clase 1)</text>
<text x="92.1" y="183">Alabeo</text>
<text x="129.7" y="183">≤4mm</text>
<text x="165.7" y="183">(clase 3)</text>
<text x="47.8" y="191.9">S/UNE EN 1530</text>
<text x="51.4" y="187.6">PLANITUD</text>
<text x="82.8" y="187.5">Curvatura largueros</text>
<text x="129.7" y="187.5">≤4mm</text>
<text x="165.7" y="187.5">(clase 3)</text>
<text x="83.7" y="192">Curvatura testeros</text>
<text x="87.4" y="196.5">Planitud local</text>
<text x="128.4" y="196.5">≤0,3mm</text>
<text x="129.7" y="192">≤2mm</text>
<text x="165.7" y="192">(clase 3)</text>
<text x="165.7" y="196.5">(clase 3)</text>
<text x="43.7" y="203.6">CHOQUE DE CUERPO</text>
<text x="92.7" y="201.3">Diámetro máximo (20mm)</text>
<text x="155.9" y="201.3">Resultado: 9mm</text>
<text x="42.9" y="208">DURO S/UNE EN 1192</text>
<text x="83.3" y="205.8">Profundidad media de la huella (≤1mm)</text>
<text x="154.6" y="205.8">Resultado: 0,1mm</text>
<text x="47.4" y="215.1">RESISTENCIA AL</text>
<text x="88.1" y="210.3">Profundidad máxima de la huella</text>
<text x="161.7" y="210.3">≤1,5mm</text>
<text x="43.7" y="219.4">CHOQUE DE CUERPO</text>
<text x="114.2" y="219.4">Sin roturas ni desencolados.</text>
<text x="45.1" y="223.7">BLANCO Y PESADO</text>
<text x="43.1" y="228.7">INMERSIÓN EN AGUA</text>
<text x="48.9" y="233">S/UNE 56 803</text>
<text x="95.9" y="233">Observaciones</text>
<text x="98.9" y="228.5">Hinchazón</text>
<text x="149.5" y="233">Sin desencolados.</text>
<text x="158.7" y="228.5">1,4%</text>
<text x="48.1" y="237.9">ARRANQUE DE</text>
<text x="83.1" y="238.8">Valor medio (≥500N)</text>
<text x="153.4" y="238.8">Paramentos: 1034N</text>
<text x="50.7" y="242.2">TORNILLOS</text>
<text x="82.1" y="245.3">Valor mínimo (≥500N)</text>
<text x="123.5" y="242.2">Resultados</text>
<text x="157.1" y="245.3">Cantos: 1189N</text>
<text x="48.9" y="246.5">S/UNE 56 803</text>
</g>
<text font-size="3.3" fill="#fff" x="34.3" y="44.9">FICHA TÉCNICA PUERTAS CON LAMINADO ALTA PRESIÓN (HPL) INTERIOR POLIESTIRENO EXPANDIDO D.27/30</text>
</svg>
